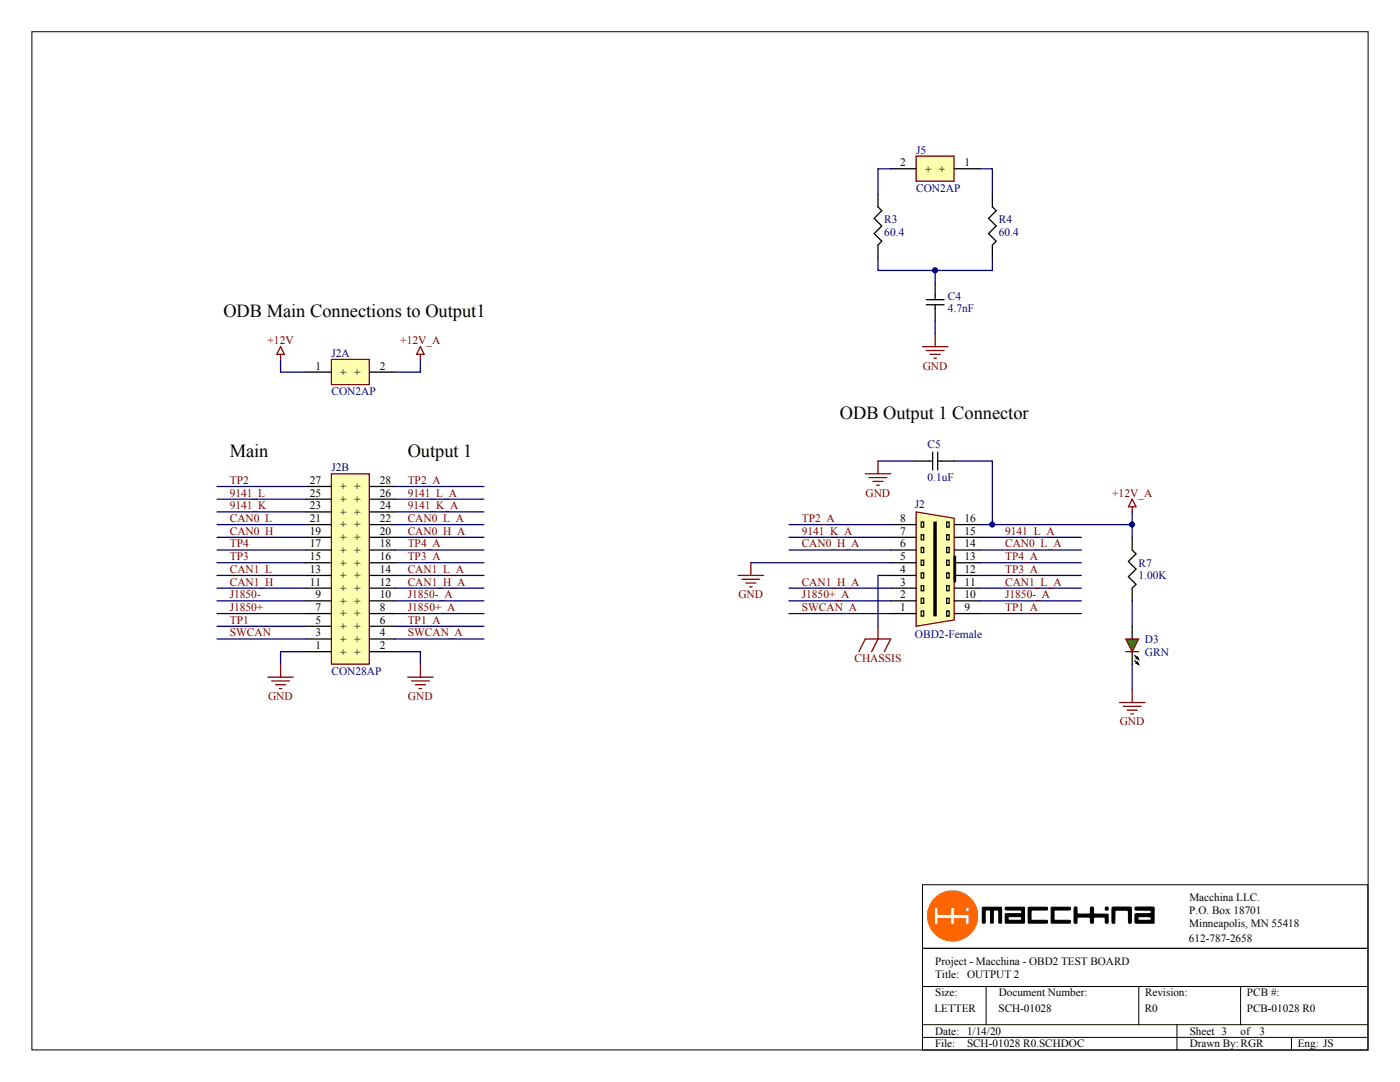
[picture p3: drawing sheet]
<svg xmlns="http://www.w3.org/2000/svg" width="279mm" height="216mm" viewBox="0 0 279 216" stroke-linecap="round" stroke-linejoin="round" font-family="sans-serif">
<path d="M6.4 6.3h266.6v203.2h-266.6zM184.1 176.5h88.9v12.7h-88.9zM184.1 189.2h88.9v20.3h-88.9zM184.1 196.8h88.9M196.8 196.8v7.7M227.3 196.8v7.7M247.6 196.8v7.7M184.1 204.5h88.9M184.1 207h88.9M234.9 204.5v5M257.7 207v2.5" fill="none" stroke="#000" stroke-width=".2"/>
<path d="M185.1 182.8a5 5 0 0 1 10 0 5 5 0 0 1-10 0zM186.5 181.2v2.9l.1 .3 .6-.1v-1l.7-.1 1.8 .1 .1 1.1 .4 .1 .2-.2 .1-1 2.1-.1 .1 1.2h.7v-1.8l-.1-.1h-2.8v-1.3a.4 .4 0 0 0-.5-.1 .4 .4 0 0 0-.3 .4v1h-2.4l-.1-1.3zM192.7 181.5a.4 .4 0 0 0 .8 0 .4 .4 0 0 0-.8 0z" fill="#f60" stroke="#f60" stroke-width=".2"/>
<g fill="#000" stroke="#000" stroke-width=".2">
<path d="M196.1 181h3.7l.1 3.2-.6-.1v-2.4l-.2-.1-.8 .1-.1 2.3a.29 .29 0 0 1-.3 .2 .29 .29 0 0 1-.2-.3v-2.2l-.2-.1h-.8l-.1 .1v2.4l-.5 .1zM205.2 181.1h3.8v.5h-3.1l-.1 .9 .1 1.1h3l.1 .6h-3.7zM209.8 181l3.8 .1v.4l-.2 .1h-2.9l-.1 .1v1.8l.1 .1 3.1 .1v.5h-3.8z"/>
<path d="M200.7 181l3.7 .1v3.1h-3.7v-1.8l3.1-.1 .1-.3-.1-.4-3.1-.1zM201.3 182.9l-.1 .5 .2 .2h2.4l.1-.1-.1-.6z"/>
</g>
<g fill="#000" stroke="#000" stroke-width=".25">
<path d="M214.4 181.1h.5l.1 1.2 1.8 .1h.7l.2-1.3 .4-.1 .2 1.4h2.8v1.7l-.5 .1v-1.1l-.2-.1h-1.8l-.4 .1v1.1h-.5l-.1-1.1-.2-.1a4.8 4.8 0 0 0-2.4 .1l-.1 1-.5 .1zM222 181.1h3.7l.1 .8-.1 2.3h-.4v-.1l-.1-2.4-2-.1-.7 .1v2.5h-.4a2.05 2.05 0 0 1-.2-1.6z"/>
<path d="M226.6 181.1l1.8-.1a2.99 2.99 0 0 1 1.9 .1v3.1h-3.7l-.1-.7a1.19 1.19 0 0 1 .2-1.1l2.9-.1 .2-.5-.2-.2h-3zM227.2 183l-.1 .4 .1 .2a5.3 5.3 0 0 0 2.5-.1l.1-.4-.3-.2z"/>
<circle cx="220.8" cy="181.3" r=".32"/>
</g>
<path d="M182.8 102.1l7.6 1.3v20.3l-7.6 1.3z" fill-rule="evenodd" fill="#ffffb0"/>
<g fill="none" stroke="#800000" stroke-width=".25">
<path d="M172.7 94.5h5.1M173.4 95.3h3.6M174.2 96.1h2M175 96.8h.5M175.2 92v2.5M147.3 114.8h5.1M148.1 115.6h3.5M148.8 116.3h2.1M149.6 117.1h.5M149.9 112.3v2.5M182.8 102.1l7.6 1.3v20.3l-7.6 1.3zM171.4 130l1.3-2.5h5.1l-1.3 2.5"/>
<path d="M175.2 125v2.5l-1.3 2.5"/>
</g>
<g fill="none" stroke="#000" stroke-width=".25">
<path d="M182.8 92h3.3M186.1 90.2v3.6M187.1 92h3.3M187.1 90.2v3.6M177.8 119.9h5M177.8 112.3h5M177.8 117.4h5M177.8 114.8h5M177.8 109.8h5M177.8 107.2h5M177.8 104.7h5M183.8 104.2h.6v1h-.6z"/>
<path d="M183.8 106.7h.6v1h-.6zM183.8 109.2h.6v1.1h-.6zM183.8 111.8h.6v1h-.6zM183.8 114.3h.6v1h-.6zM183.8 116.9h.6v1h-.6zM183.8 119.4h.6v1h-.6zM188.9 104.2h.5v1h-.5zM188.9 106.7h.5v1h-.5zM188.9 109.2h.5v1.1h-.5zM188.9 111.8h.5v1h-.5zM188.9 114.3h.5v1h-.5zM188.9 116.9h.5v1h-.5z"/>
<path d="M188.9 119.4h.5v1h-.5zM190.4 111h.3v5.1h-.3zM190.4 119.9h5.1M190.4 112.3h5.1M190.4 117.4h5.1M190.4 114.8h5.1M190.4 109.8h5.1M190.4 107.2h5.1M190.4 104.7h5.1M177.8 122.4h5M183.8 121.9h.6v1h-.6zM188.9 121.9h.5v1h-.5z"/>
<path d="M190.4 122.4h5.1"/>
</g>
<path d="M186.4 104.2h.4v18.7h-.4z" fill="#000" stroke="#000" stroke-width=".2"/>
<g fill="none" stroke="#000080" stroke-width=".25">
<path d="M190.4 92h7.6v12.7h-2.5M149.9 112.3h27.9M157.5 104.7h20.3M157.5 107.2h20.3M157.5 109.8h20.3M157.5 117.4h20.3M157.5 119.9h20.3M177.8 114.8h-2.6v10.2M195.5 107.2h20.3M195.5 109.8h20.3M195.5 117.4h20.3M195.5 119.9h20.3"/>
<path d="M195.5 112.3h20.3M195.5 114.8h20.3M157.5 122.4h20.3M195.5 122.4h20.3"/>
</g>
<circle cx="198" cy="104.7" r=".48" fill="#000080" stroke="#000080" stroke-width=".2"/>
<path d="M66.1 94.5h7.6v38h-7.6z" fill="#ffffb0" stroke="#800000" stroke-width=".25"/>
<g fill="none" stroke="#000" stroke-width=".25">
<path d="M61.1 99.6h5M61.1 97.1h5M73.7 99.6h5.1M73.7 97.1h5.1M61.1 119.9h5M61.1 117.4h5M61.1 114.8h5M61.1 112.3h5M61.1 109.8h5M61.1 107.2h5M61.1 104.7h5M61.1 102.1h5"/>
<path d="M73.7 119.9h5.1M73.7 117.4h5.1M73.7 114.8h5.1M73.7 112.3h5.1M73.7 109.8h5.1M73.7 107.2h5.1M73.7 104.7h5.1M73.7 102.1h5.1M61.1 130h5M61.1 127.5h5M61.1 125h5M61.1 122.4h5"/>
<path d="M73.7 130h5.1M73.7 127.5h5.1M73.7 125h5.1M73.7 122.4h5.1"/>
</g>
<path d="M66.1 71.7h7.6v5h-7.6z" fill="#ffffb0" stroke="#800000" stroke-width=".25"/>
<path d="M175.2 38.8v2.5l.8 .7-1.5 1.6 1.5 1.5-1.5 1.5 1.5 1.5-.8 .8v2.5M198 38.8v2.5l.8 .7-1.5 1.6 1.5 1.5-1.5 1.5 1.5 1.5-.8 .8v2.5M184.9 59.8h3.5M186.6 56.5v3.3M61.1 74.3h5M73.7 74.3h5.1M184.9 60.8h3.5M186.6 60.8v3.3M226 107.2v2.6l.7 .7-1.5 1.5 1.5 1.6-1.5 1.5 1.5 1.5-.7 .8v2.5M226 125v2.5M226 130v2.6" fill="none" stroke="#000" stroke-width=".25"/>
<g fill="none" stroke="#000080" stroke-width=".25">
<path d="M175.2 51.4v2.6h22.8v-2.6M186.6 54v2.5M56 71.7v2.6h5.1M83.9 71.7v2.6h-5.1M186.6 64.1v2.5M43.3 99.6h17.8M43.3 97.1h17.8M78.8 99.6h17.8M78.8 97.1h17.8M175.2 92h7.6M43.3 104.7h17.8M43.3 109.8h17.8"/>
<path d="M43.3 112.3h17.8M43.3 114.8h17.8M43.3 119.9h17.8M43.3 102.1h17.8M43.3 107.2h17.8M43.3 117.4h17.8M78.8 104.7h17.8M78.8 109.8h17.8M78.8 112.3h17.8M78.8 114.8h17.8M78.8 119.9h17.8M78.8 102.1h17.8"/>
<path d="M78.8 107.2h17.8M78.8 117.4h17.8M198 104.7h28v2.5M43.3 125h17.8M43.3 122.4h17.8M43.3 127.5h17.8M61.1 130h-5.1v2.6M78.8 130h5.1v2.6M78.8 125h17.8M78.8 122.4h17.8M78.8 127.5h17.8"/>
</g>
<g fill="#000080" stroke="#000080" stroke-width=".2">
<circle cx="198" cy="104.7" r=".48"/>
<circle cx="225.9" cy="104.7" r=".48"/>
<circle cx="186.6" cy="53.9" r=".48"/>
</g>
<path d="M184.1 69.2h5.1M184.9 69.9h3.5M185.6 70.7h2M186.4 71.5h.5M186.6 66.6v2.6M224.7 130h2.5M226 137.6v2.6M223.4 140.2h5.1M224.2 140.9h3.5M224.9 141.7h2.1M225.7 142.5h.5" fill="none" stroke="#800000" stroke-width=".25"/>
<path d="M224.7 127.5h2.5l-1.2 2.5z" fill="#00bf00"/>
<path d="M224.7 127.5h2.5l-1.2 2.5z" fill="none" stroke="#800000" stroke-width=".25"/>
<path d="M226.7 132.3l.3-.2 .2 .5z" fill="#080d02"/>
<path d="M226.5 131.8l.5 .5M226.7 132.3l.3-.2 .2 .5z" fill="none" stroke="#000" stroke-width=".25"/>
<path d="M226.7 131.3l.3-.2 .2 .5z" fill="#080d02"/>
<path d="M226.5 130.8l.5 .5M226.7 131.3l.3-.2 .2 .5z" fill="none" stroke="#000" stroke-width=".25"/>
<path d="M226 119.9v5.1M226 132.6v5" fill="none" stroke="#000080" stroke-width=".25"/>
<path d="M182.8 31.1h7.6v5.1h-7.6z" fill="#ffffb0" stroke="#800000" stroke-width=".25"/>
<path d="M177.8 33.7h5M190.4 33.7h5.1" fill="none" stroke="#000" stroke-width=".25"/>
<path d="M177.8 33.7h-2.6v5.1M195.5 33.7h2.5v5.1M226 102.1v2.6" fill="none" stroke="#000080" stroke-width=".25"/>
<g fill="none" stroke="#800000" stroke-width=".25">
<path d="M56 69.2l.8 1.5h-1.6zM56 70.7v1M83.9 69.2l.8 1.5h-1.6zM83.9 70.7v1M226 99.6l.7 1.5h-1.5zM226 101.1v1M53.5 135.1h5M54.2 135.9h3.6M55 136.6h2M55.7 137.4h.5M56 132.6v2.5M81.4 135.1h5"/>
<path d="M82.1 135.9h3.6M82.9 136.6h2M83.6 137.4h.5M83.9 132.6v2.5"/>
</g>
<circle cx="225.9" cy="104.7" r=".48" fill="#000080" stroke="#000080" stroke-width=".2"/>
<g font-size="3.7">
<text x="44.6" y="63.3">ODB Main Connections to Output1</text>
<text x="167.6" y="83.6">ODB Output 1 Connector</text>
<text x="45.8" y="91.2">Main</text>
<text x="81.4" y="91.2">Output 1</text>
</g>
<g font-size="2.3">
<text x="179.7" y="33.2">2</text>
<text x="184.6" y="34.4">+ +</text>
<text x="192.5" y="33.2">1</text>
<text x="63" y="73.7">1</text>
<text x="67.9" y="75">+ +</text>
<text x="75.8" y="73.7">2</text>
<text x="61.8" y="101.6">23</text>
<text x="61.8" y="99.1">25</text>
<text x="61.8" y="96.6">27</text>
<text x="67.9" y="100.4">+ +</text>
<text x="67.9" y="97.8">+ +</text>
<text x="75.8" y="101.6">24</text>
<text x="75.8" y="99.1">26</text>
<text x="75.8" y="96.6">28</text>
<text x="61.8" y="106.7">19</text>
<text x="61.8" y="104.2">21</text>
<text x="67.9" y="108">+ +</text>
<text x="67.9" y="105.4">+ +</text>
<text x="67.9" y="102.9">+ +</text>
<text x="75.8" y="106.7">20</text>
<text x="75.8" y="104.2">22</text>
<text x="179.7" y="106.7">7</text>
<text x="179.7" y="104.2">8</text>
<text x="192.5" y="104.2">16</text>
<text x="192.5" y="106.7">15</text>
<text x="61.8" y="111.8">15</text>
<text x="61.8" y="109.2">17</text>
<text x="67.9" y="113">+ +</text>
<text x="67.9" y="110.5">+ +</text>
<text x="75.8" y="111.8">16</text>
<text x="75.8" y="109.2">18</text>
<text x="179.7" y="111.8">5</text>
<text x="179.7" y="109.2">6</text>
<text x="192.5" y="109.2">14</text>
<text x="192.5" y="111.8">13</text>
<text x="61.8" y="116.9">11</text>
<text x="61.8" y="114.3">13</text>
<text x="63" y="119.4">9</text>
<text x="67.9" y="118.1">+ +</text>
<text x="67.9" y="115.6">+ +</text>
<text x="75.8" y="119.4">10</text>
<text x="75.8" y="116.9">12</text>
<text x="75.8" y="114.3">14</text>
<text x="179.7" y="119.4">2</text>
<text x="179.7" y="116.9">3</text>
<text x="179.7" y="114.3">4</text>
<text x="192.5" y="114.3">12</text>
<text x="192.5" y="116.9">11</text>
<text x="192.5" y="119.4">10</text>
<text x="63" y="124.5">5</text>
<text x="63" y="121.9">7</text>
<text x="67.9" y="125.7">+ +</text>
<text x="67.9" y="123.2">+ +</text>
<text x="67.9" y="120.7">+ +</text>
<text x="75.8" y="124.5">6</text>
<text x="75.8" y="121.9">8</text>
<text x="179.7" y="121.9">1</text>
<text x="192.5" y="121.9">9</text>
<text x="63" y="129.5">1</text>
<text x="63" y="127">3</text>
<text x="67.9" y="130.8">+ +</text>
<text x="67.9" y="128.3">+ +</text>
<text x="75.8" y="129.5">2</text>
<text x="75.8" y="127">4</text>
</g>
<g font-size="2.3" fill="#000080">
<text x="182.8" y="30.6">J5</text>
<text x="182.8" y="38.2">CON2AP</text>
<text x="176.5" y="44.6">R3</text>
<text x="176.5" y="47.1">60.4</text>
<text x="199.3" y="44.6">R4</text>
<text x="199.3" y="47.1">60.4</text>
<text x="189.2" y="59.8">C4</text>
<text x="189.2" y="62.3">4.7nF</text>
<text x="66.1" y="71.2">J2A</text>
<text x="66.1" y="78.8">CON2AP</text>
<text x="185.1" y="89.5">C5</text>
<text x="66.1" y="94">J2B</text>
<text x="182.6" y="101.4">J2</text>
<text x="185.1" y="96.1">0.1uF</text>
<text x="227.2" y="113">R7</text>
<text x="227.2" y="115.6">1.00K</text>
<text x="182.6" y="127.2">OBD2-Female</text>
<text x="228.5" y="128.3">D3</text>
<text x="228.5" y="130.8">GRN</text>
<text x="66.1" y="134.6">CON28AP</text>
</g>
<g font-size="2.3" fill="#800000">
<text x="53.4" y="68.7">+12V</text>
<text x="79.9" y="68.7">+12V_A</text>
<text x="184.1" y="73.7">GND</text>
<text x="45.8" y="101.6">9141_K</text>
<text x="45.8" y="96.6">TP2</text>
<text x="45.8" y="99.1">9141_L</text>
<text x="81.4" y="101.6">9141_K_A</text>
<text x="81.4" y="96.6">TP2_A</text>
<text x="81.4" y="99.1">9141_L_A</text>
<text x="172.7" y="99.1">GND</text>
<text x="221.9" y="99.1">+12V_A</text>
<text x="45.8" y="106.7">CAN0_H</text>
<text x="45.8" y="104.2">CAN0_L</text>
<text x="81.4" y="106.7">CAN0_H_A</text>
<text x="81.4" y="104.2">CAN0_L_A</text>
<text x="160" y="106.7">9141_K_A</text>
<text x="160" y="104.2">TP2_A</text>
<text x="200.6" y="106.7">9141_L_A</text>
<text x="45.8" y="109.2">TP4</text>
<text x="45.8" y="111.8">TP3</text>
<text x="81.4" y="109.2">TP4_A</text>
<text x="81.4" y="111.8">TP3_A</text>
<text x="160" y="109.2">CAN0_H_A</text>
<text x="200.6" y="109.2">CAN0_L_A</text>
<text x="200.6" y="111.8">TP4_A</text>
<text x="45.8" y="116.9">CAN1_H</text>
<text x="45.8" y="119.4">J1850-</text>
<text x="45.8" y="114.3">CAN1_L</text>
<text x="81.4" y="116.9">CAN1_H_A</text>
<text x="81.4" y="119.4">J1850-_A</text>
<text x="81.4" y="114.3">CAN1_L_A</text>
<text x="147.4" y="119.4">GND</text>
<text x="160" y="116.9">CAN1_H_A</text>
<text x="160" y="119.4">J1850+_A</text>
<text x="200.6" y="119.4">J1850-_A</text>
<text x="200.6" y="116.9">CAN1_L_A</text>
<text x="200.6" y="114.3">TP3_A</text>
<text x="45.8" y="121.9">J1850+</text>
<text x="45.8" y="124.5">TP1</text>
<text x="81.4" y="121.9">J1850+_A</text>
<text x="81.4" y="124.5">TP1_A</text>
<text x="160" y="121.9">SWCAN_A</text>
<text x="200.6" y="121.9">TP1_A</text>
<text x="45.8" y="127">SWCAN</text>
<text x="81.4" y="127">SWCAN_A</text>
<text x="170.5" y="132.1">CHASSIS</text>
<text x="53.5" y="139.7">GND</text>
<text x="81.4" y="139.7">GND</text>
<text x="223.5" y="144.7">GND</text>
</g>
<g font-size="2.2">
<text x="237.4" y="179.8">Macchina LLC.</text>
<text x="237.3" y="182.3">P.O. Box 18701</text>
<text x="237.3" y="185">Minneapolis, MN 55418</text>
<text x="237.3" y="188">612-787-2658</text>
<text x="186.6" y="195.2">Title: OUTPUT 2</text>
<text x="186.6" y="192.5">Project - Macchina - OBD2 TEST BOARD</text>
<text x="186.5" y="202">LETTER</text>
<text x="186.6" y="198.8">Size:</text>
<text x="199.3" y="202">SCH-01028</text>
<text x="199.3" y="198.8">Document Number:</text>
<text x="228.5" y="202">R0</text>
<text x="228.5" y="198.8">Revision:</text>
<text x="248.8" y="202">PCB-01028 R0</text>
<text x="248.9" y="198.8">PCB #:</text>
<text x="186.6" y="206.5">Date: 1/14/20</text>
<text x="186.6" y="209">File:</text>
<text x="193" y="209">SCH-01028 R0.SCHDOC</text>
<text x="237.4" y="206.5">Sheet 3</text>
<text x="237.4" y="209">Drawn By:RGR</text>
<text x="247.6" y="206.5">of</text>
<text x="251.4" y="206.5">3</text>
<text x="259" y="209">Eng: JS</text>
</g>
</svg>
